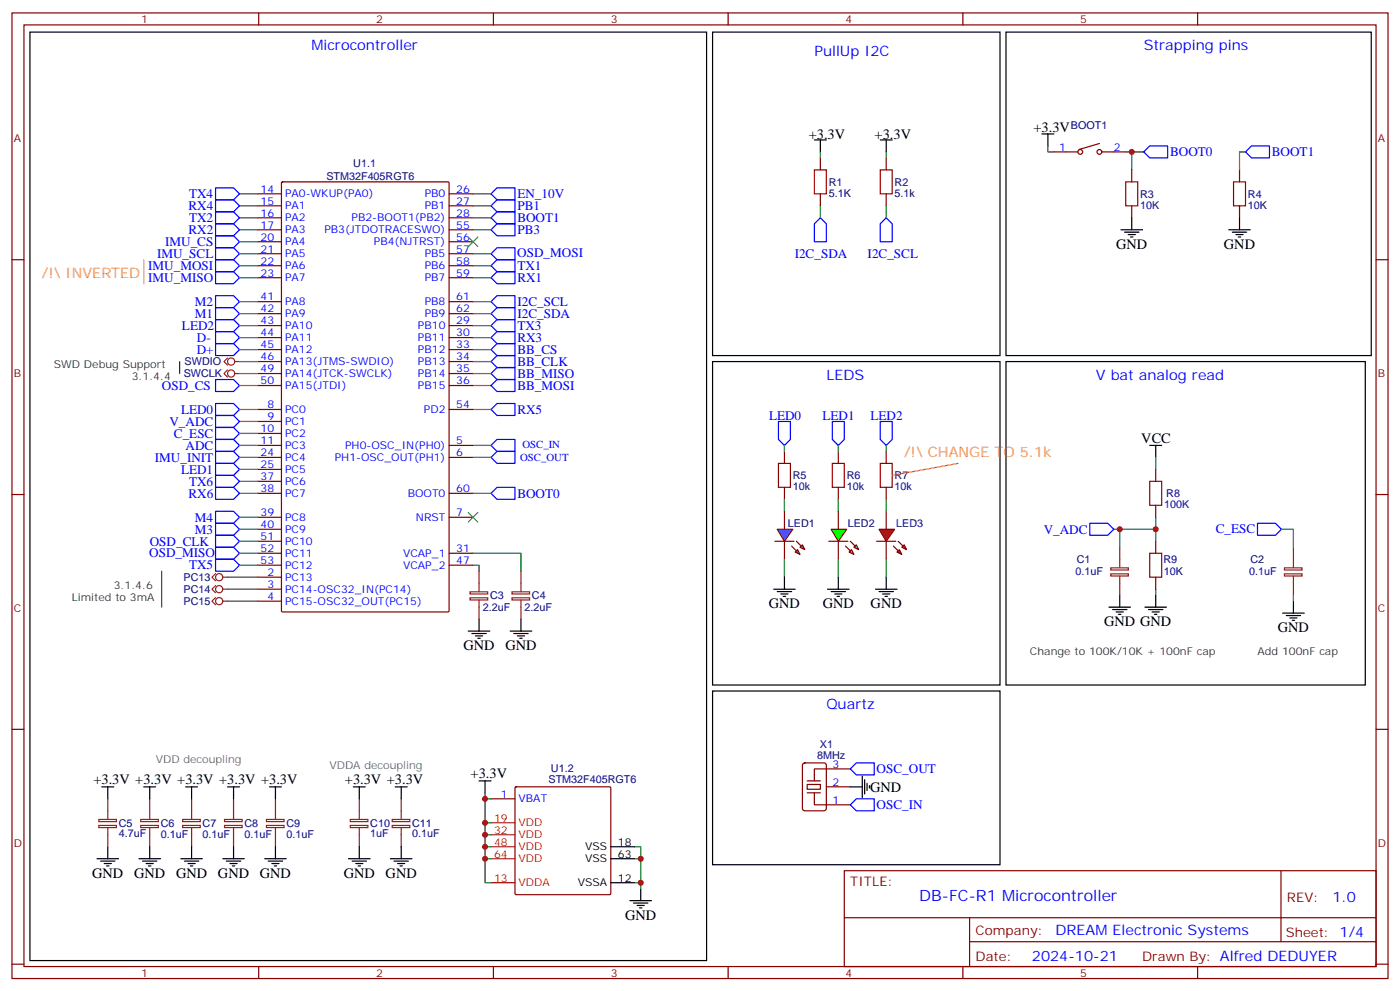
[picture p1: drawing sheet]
<svg xmlns="http://www.w3.org/2000/svg" width="412mm" height="292mm" viewBox="0 0 412 292" stroke-linecap="round" stroke-linejoin="round" font-family="sans-serif">
<g fill="none" stroke="#870000" stroke-width=".35">
<path d="M3.5 3.8h405.4v284.3h-405.4zM7.1 7.3h398.2v277.3h-398.2zM76.2 3.8v3.5M145.3 3.8v3.5M214.5 3.8v3.5M283.6 3.8v3.5M352.8 3.8v3.5M75.8 57.1h7.1M83 53.7l.3-.1h48.6l.3 .1 .1 126.1-.2 .4h-48.8l-.3-.2zM132.3 57.1h7M333.4 50v3.6M365.1 50v3.6"/>
<path d="M3.5 76.5h3.6M75.8 60.6h7.1M75.8 64.1h7.1M75.8 67.7h7.1M75.8 71.2h7.1M75.8 74.7h7.1M75.8 78.2h7.1M132.3 60.6h7M132.3 64.1h7M132.3 67.7h7M132.3 71.2h7M132.3 74.7h7"/>
<path d="M132.3 78.2h7M333.4 60.6v3.5M365.1 60.6v3.5M405.3 76.5h3.6M75.8 81.8h7.1M75.8 95.9h7.1M75.8 99.4h7.1M75.8 88.8h7.1M75.8 92.4h7.1M132.3 81.8h7M132.3 95.9h7M132.3 99.4h7"/>
<path d="M132.3 88.8h7M132.3 92.4h7M75.8 102.9h7.1M75.8 106.5h7.1M75.8 110h7.1M75.8 113.5h7.1M132.3 102.9h7M132.3 106.5h7M132.3 110h7M132.3 113.5h7M75.8 120.6h7.1M75.8 124.1h7.1"/>
<path d="M75.8 127.6h7.1M75.8 131.2h7.1M75.8 134.7h7.1M75.8 138.2h7.1M132.3 120.6h7M132.3 131.2h7M132.3 134.7h7M3.5 145.6h3.6M75.8 141.7h7.1M75.8 145.3h7.1M75.8 152.3h7.1M75.8 155.9h7.1"/>
<path d="M75.8 159.4h7.1M132.3 145.3h7M132.3 152.3h7M405.3 145.6h3.6M75.8 170h7.1M75.8 173.5h7.1M75.8 177h7.1M75.8 162.9h7.1M75.8 166.4h7.1M132.3 162.9h7M132.3 166.4h7M3.5 214.8h3.6"/>
<path d="M405.3 214.8h3.6M144.6 235.2h7.1M151.8 231.9l.2-.2h27.6l.3 .2v31.2l-.2 .3-27.7 .1-.3-.2zM248.7 256.4h156.6v28.2h-156.6zM377.3 256.4v20.9M248.7 270.2h156.5M285.6 277.3h119.6M285.6 270.2v14.2M3.5 283.9h3.6M76.2 284.6v3.5M145.3 284.6v3.5M214.5 284.6v3.5"/>
<path d="M283.6 284.6v3.5M352.8 284.6v3.5M405.3 283.9h3.6"/>
</g>
<g fill="none" stroke="#000" stroke-width=".35">
<path d="M306.9 39.4h3.5M308.7 39.4v3.6M330.2 67.7h6.3M331.3 68.4h4.2M332.3 69.1h2.1M333 69.8h.7M333.4 64.1v3.6M361.9 67.7h6.4M363 68.4h4.2M364.1 69.1h2.1M364.8 69.8h.7M365.1 64.1v3.6"/>
<path d="M137.9 185.8h6.4M139 186.5h4.2M140.1 187.3h2.1M140.8 188h.7M141.1 182.3v3.5M150.3 185.8h6.3M151.3 186.5h4.3M152.4 187.3h2.1M153.1 188h.7M153.5 182.3v3.5M30 231.7h3.5M31.7 231.7v3.5"/>
<path d="M42.3 231.7h3.6M44.1 231.7v3.5M54.7 231.7h3.5M56.4 231.7v3.5M67 231.7h3.6M68.8 231.7v3.5M79.4 231.7h3.5M81.1 231.7v3.5M104.1 231.7h3.5M105.8 231.7v3.5M116.4 231.7h3.5M118.2 231.7v3.5"/>
<path d="M141.1 229.9h3.5M142.9 229.9v3.6M28.6 252.9h6.3M29.6 253.6h4.3M30.7 254.3h2.1M31.4 255h.7M31.7 249.3v3.6M40.9 252.9h6.4M42 253.6h4.2M43 254.3h2.2M43.7 255h.7M44.1 249.3v3.6"/>
<path d="M53.3 252.9h6.3M54.3 253.6h4.3M55.4 254.3h2.1M56.1 255h.7M56.4 249.3v3.6M65.6 252.9h6.4M66.7 253.6h4.2M67.7 254.3h2.1M68.4 255h.7M68.8 249.3v3.6M78 252.9h6.3M79 253.6h4.3"/>
<path d="M80.1 254.3h2.1M80.8 255h.7M81.1 249.3v3.6M102.7 252.9h6.3M103.7 253.6h4.2M104.8 254.3h2.1M105.5 255h.7M105.8 249.3v3.6M115 252.9h6.4M116.1 253.6h4.2M117.1 254.3h2.1M117.8 255h.7"/>
<path d="M118.2 249.3v3.6M179.9 259.9h7.1M179.9 249.3h7.1M179.9 252.9h7.1M185.6 265.2h6.3M186.6 265.9h4.3M187.7 266.6h2.1M188.4 267.3h.7M188.7 261.7v3.5"/>
</g>
<path d="M144.6 259.9h7.1M144.6 242.3h7.1M144.6 245.8h7.1M144.6 249.3h7.1M144.6 252.9h7.1" fill="none" stroke="#f00" stroke-width=".35"/>
<g fill="none" stroke="#008700" stroke-width=".35">
<path d="M308.7 43v1.7h1.7M331.6 44.7h1.8M336.9 44.7h-3.5v5.3M366.9 44.7h-1.8v5.3M70.6 78.2h5.2M70.6 74.7h5.2M70.6 71.2h5.2M139.3 74.7h5.3M139.3 64.1h5.3M70.6 81.8h5.2M70.6 113.5h5.2M70.6 134.7h5.2"/>
<path d="M139.3 131.2h5.3M139.3 134.7h5.3M70.6 159.4h5.2M139.3 145.3h5.3M70.6 162.9h5.2M139.3 166.4h1.8v1.8M139.3 162.9h14.2v5.3M142.9 233.5v26.4h1.7M142.9 235.2h1.7M142.9 252.9h1.7M142.9 249.3h1.7M142.9 245.8h1.7"/>
<path d="M142.9 242.3h1.7M187 249.3h1.7v12.4M187 252.9h1.7M187 259.9h1.7"/>
</g>
<g fill="none" stroke="#8c2424" stroke-width=".35">
<path d="M138.5 174.3h5.2v.6h-5.2zM138.5 176h5.2v.7h-5.2zM141.1 168.2v6M141.1 176.7v5.6M150.8 174.3h5.2v.6h-5.2zM150.8 176h5.2v.7h-5.2zM153.5 168.2v6M153.5 176.7v5.6M31.7 235.2v6M44.1 235.2v6M56.4 235.2v6M68.8 235.2v6"/>
<path d="M81.1 235.2v6M105.8 235.2v6M118.2 235.2v6M29.1 241.3h5.2v.6h-5.2zM29.1 243.1h5.2v.6h-5.2zM31.7 243.7v5.6M41.5 241.3h5.1v.6h-5.1zM41.5 243.1h5.1v.6h-5.1zM44.1 243.7v5.6M53.8 241.3h5.2v.6h-5.2zM53.8 243.1h5.2v.6h-5.2zM56.4 243.7v5.6"/>
<path d="M66.1 241.3h5.2v.6h-5.2zM66.1 243.1h5.2v.6h-5.2zM68.8 243.7v5.6M78.5 241.3h5.2v.6h-5.2zM78.5 243.1h5.2v.6h-5.2zM81.1 243.7v5.6M103.2 241.3h5.2v.6h-5.2zM103.2 243.1h5.2v.6h-5.2zM105.8 243.7v5.6M115.5 241.3h5.2v.6h-5.2zM115.5 243.1h5.2v.6h-5.2zM118.2 243.7v5.6"/>
</g>
<g fill="none" stroke="#00f" stroke-width=".35">
<path d="M338.7 43h5.3v3.5h-5.3l-1.8-1.8zM366.9 44.7l1.8-1.7h5.2v3.5h-5.2zM63.5 69.4h5.3l1.8 1.8-1.8 1.8h-5.3zM63.5 73h5.3l1.8 1.7-1.8 1.8h-5.3zM63.5 76.5h5.3l1.8 1.7-1.8 1.8h-5.3zM144.6 64.1l1.8-1.7h5.3v3.5h-5.3zM146.4 73h5.3v3.5h-5.3l-1.8-1.8zM63.5 97.6h5.3l1.8 1.8-1.8 1.8h-5.3zM63.5 80h5.3l1.8 1.8-1.8 1.7h-5.3zM63.5 101.2h5.3l1.8 1.7-1.8 1.8h-5.3zM63.5 111.8h5.3l1.8 1.7-1.8 1.8h-5.3zM63.5 118.8h5.3l1.8 1.8-1.8 1.7h-5.3z"/>
<path d="M63.5 132.9h5.3l1.8 1.8-1.8 1.8h-5.3zM63.5 125.9h5.3l1.8 1.7-1.8 1.8h-5.3zM63.5 136.5h5.3l1.8 1.7-1.8 1.8h-5.3zM144.6 134.7l1.8-1.8h5.3v3.6h-5.3zM144.6 131.2l1.8-1.8h5.3v3.5h-5.3zM229.3 124.1h3.5v5.3l-1.7 1.8-1.8-1.8zM245.2 124.1h3.5v5.3l-1.8 1.8-1.7-1.8zM63.5 157.6h5.3l1.8 1.8-1.8 1.7h-5.3zM144.6 145.3l1.8-1.8h5.3v3.5h-5.3zM63.5 161.1h5.3l1.8 1.8-1.8 1.8h-5.3z"/>
</g>
<path d="M331.6 53.6h3.5v7h-3.5zM363.4 53.6h3.5v7h-3.5z" fill="none" stroke="#a10000" stroke-width=".35"/>
<path d="M229 155.9h4.5l-2.4 3.5z" fill="#09f" stroke="#870000" stroke-width=".35"/>
<path d="M228.2 159.4h5.7z" fill="#f00" stroke="#870000" stroke-width=".35"/>
<g fill="#870000" stroke="#870000" stroke-width=".35">
<path d="M234.6 159.4l1.4 1.4z"/>
<path d="M233.2 160.8l1.4 1.4z"/>
</g>
<g fill="#09f" stroke="#870000" stroke-width=".35">
<path d="M235.7 161.1l.7-.7 .7 1.5z"/>
<path d="M234.2 162.6l.7-.7 .8 1.4z"/>
</g>
<path d="M231.1 150.6v5.3M231.1 159.4v5.3M246.9 150.6v5.3M246.9 159.4v5.3" fill="none" stroke="#870000" stroke-width=".35"/>
<path d="M231.1 164.7v5.3" fill="none" stroke="#008700" stroke-width=".35"/>
<path d="M227.9 173.5h6.3M229 174.2h4.2M230 174.9h2.1M230.7 175.6h.7M231.1 170v3.5" fill="none" stroke="#000" stroke-width=".35"/>
<g fill="#0f0" stroke="#870000" stroke-width=".35">
<path d="M250.1 162.6l.7-.7 .7 1.4z"/>
<path d="M251.5 161.1l.7-.7 .7 1.5z"/>
</g>
<g fill="#870000" stroke="#870000" stroke-width=".35">
<path d="M249.1 160.8l1.4 1.4z"/>
<path d="M250.5 159.4l1.4 1.4z"/>
</g>
<path d="M244.1 159.4h5.7z" fill="#f00" stroke="#870000" stroke-width=".35"/>
<path d="M244.8 155.9h4.6l-2.5 3.5z" fill="#0f0" stroke="#870000" stroke-width=".35"/>
<path d="M246.9 164.7v5.3" fill="none" stroke="#008700" stroke-width=".35"/>
<path d="M243.8 173.5h6.3M244.8 174.2h4.3M245.9 174.9h2.1M246.6 175.6h.7M246.9 170v3.5" fill="none" stroke="#000" stroke-width=".35"/>
<g fill="#f00" stroke="#870000" stroke-width=".35">
<path d="M258.9 155.9h4.6l-2.4 3.5z"/>
<path d="M258.2 159.4h5.7z"/>
</g>
<g fill="#870000" stroke="#870000" stroke-width=".35">
<path d="M264.6 159.4l1.4 1.4z"/>
<path d="M263.2 160.8l1.4 1.4z"/>
</g>
<g fill="#f00" stroke="#870000" stroke-width=".35">
<path d="M266.3 160.4l.8 1.5-1.5-.8z"/>
<path d="M264.2 162.6l.7-.7 .7 1.4z"/>
</g>
<g fill="none" stroke="#870000" stroke-width=".35">
<path d="M241.7 46.5v3.5M241.7 57.1v3.5M261.1 46.5v3.5M261.1 57.1v3.5M310.4 44.7h7.1M323.8 42.3l-5.9 1.7M324.6 44.7h7M231.1 132.9v3.6M246.9 132.9v3.6M261.1 132.9v3.6M340.4 138.2v3.5M231.1 143.5v3.5"/>
<path d="M246.9 143.5v3.5M261.1 143.5v3.5M261.1 150.6v5.3M261.1 159.4v5.3M340.4 148.8v3.5M340.4 159.4v3.5M340.4 170v3.5M236.6 224.9l.5-.3h5.6l.7 .5v13l-.4 .6-5.9 .1-.7-.5v-12.9zM237.8 231h3.9v1.4h-3.9zM237.8 229.9h3.9M237.8 233.5h3.9M239.9 233.5v3.5h10.6"/>
<path d="M243.4 231.7h7.1M250.5 226.4h-10.6v3.5"/>
<circle cx="318.2" cy="44.7" r=".71"/>
<circle cx="323.9" cy="44.7" r=".71"/>
</g>
<g fill="none" stroke="#00f" stroke-width=".35">
<path d="M63.5 55.3h5.3l1.8 1.8-1.8 1.7h-5.3zM63.5 58.8h5.3l1.8 1.8-1.8 1.8h-5.3zM144.6 57.1l1.8-1.8h5.3v3.5h-5.3zM63.5 62.4h5.3l1.8 1.7-1.8 1.8h-5.3zM63.5 65.9h5.3l1.8 1.8-1.8 1.7h-5.3zM144.6 78.2l1.8-1.7h5.3v3.5h-5.3zM144.6 60.6l1.8-1.8h5.3v3.6h-5.3zM144.6 67.7l1.8-1.8h5.3v3.5h-5.3zM241.7 64.1l1.7 1.8v5.3h-3.5v-5.3zM259.3 65.9l1.8-1.8 1.7 1.8v5.3h-3.5zM63.5 87.1h5.3l1.8 1.7-1.8 1.8h-5.3zM63.5 90.6h5.3l1.8 1.8-1.8 1.7h-5.3z"/>
<path d="M63.5 94.1h5.3l1.8 1.8-1.8 1.7h-5.3zM144.6 88.8l1.8-1.7h5.3v3.5h-5.3zM144.6 81.8l1.8-1.8h5.3v3.5h-5.3zM144.6 95.9l1.8-1.8h5.3v3.5h-5.3zM144.6 99.4l1.8-1.8h5.3v3.6h-5.3zM146.4 90.6h5.3v3.5h-5.3l-1.8-1.7zM144.6 102.9l1.8-1.7h5.3v3.5h-5.3zM144.6 106.5l1.8-1.8h5.3v3.5h-5.3zM144.6 110l1.8-1.8h5.3v3.6h-5.3zM144.6 113.5l1.8-1.7h5.3v3.5h-5.3zM63.5 140h5.3l1.8 1.7-1.8 1.8h-5.3zM63.5 129.4h5.3l1.8 1.8-1.8 1.7h-5.3z"/>
<path d="M63.5 122.3h5.3l1.8 1.8-1.8 1.8h-5.3zM144.6 120.6l1.8-1.8h5.3v3.5h-5.3zM259.3 124.1h3.5v5.3l-1.7 1.8-1.8-1.8zM63.5 143.5h5.3l1.8 1.8-1.8 1.7h-5.3zM63.5 154.1h5.3l1.8 1.8-1.8 1.7h-5.3zM63.5 150.6h5.3l1.8 1.7-1.8 1.8h-5.3zM321 154.1h5.3l1.8 1.8-1.8 1.7h-5.3zM370.4 154.1h5.3l1.8 1.8-1.8 1.7h-5.3zM63.5 164.7h5.3l1.8 1.7-1.8 1.8h-5.3zM250.5 226.4l1.7-1.8h5.3v3.6h-5.3zM250.5 237l1.7-1.8h5.3v3.6h-5.3z"/>
</g>
<g fill="none" stroke="#000" stroke-width=".35">
<path d="M8.8 9.5h199.3v273.4h-199.3zM209.9 9.5h84.7v95.2h-84.7zM296.3 9.5h107.6v95.2h-107.6zM239.9 41.2h3.5M241.7 41.2v3.5M259.3 41.2h3.5M261.1 41.2v3.5M209.9 106.5h84.7v95.2h-84.7zM296.3 106.5h105.9v95.2h-105.9zM338.7 131.2h3.5M340.4 131.2v3.5M257.9 173.5h6.3"/>
<path d="M258.9 174.2h4.3M260 174.9h2.1M260.7 175.6h.7M261.1 170v3.5M326.7 178.8h6.3M327.7 179.5h4.3M329.8 175.3v3.5M337.3 178.8h6.3M338.3 179.5h4.2M340.4 175.3v3.5M381 177v3.6M328.8 180.2h2.1"/>
<path d="M329.5 180.9h.7M339.4 180.2h2.1M340.1 180.9h.7M377.8 180.6h6.4M378.9 181.3h4.2M379.9 182h2.2M380.6 182.7h.8M209.9 203.5h84.7v51.1h-84.7zM250.5 231.7h3.5M254 228.5v6.4M254.7 229.6v4.2M255.4 230.6v2.2"/>
<path d="M256.1 231.4v.7"/>
</g>
<g fill="none" stroke="#008700" stroke-width=".35">
<path d="M70.6 57.1h5.2M139.3 57.1h5.3M241.7 44.7v1.8M261.1 44.7v1.8M70.6 60.6h5.2M70.6 67.7h5.2M70.6 64.1h5.2M139.3 78.2h5.3M139.3 60.6h5.3M139.3 67.7h5.3M241.7 60.6v3.5M261.1 60.6v3.5"/>
<path d="M70.6 92.4h5.2M70.6 88.8h5.2M70.6 99.4h5.2M70.6 95.9h5.2M139.3 92.4h5.3M139.3 88.8h5.3M139.3 81.8h5.3M139.3 99.4h5.3M139.3 95.9h5.3M70.6 110h5.2M70.6 106.5h5.2M70.6 102.9h5.2"/>
<path d="M139.3 110h5.3M139.3 106.5h5.3M139.3 102.9h5.3M139.3 113.5h5.3M70.6 120.6h5.2M70.6 124.1h5.2M70.6 127.6h5.2M70.6 131.2h5.2M70.6 138.2h5.2M139.3 120.6h5.3M231.1 131.2v1.7M246.9 131.2v1.7"/>
<path d="M261.1 131.2v1.7M340.4 134.7v3.5M70.6 141.7h5.2M70.6 145.3h5.2M70.6 155.9h5.2M70.6 152.3h5.2M231.1 147v3.6M246.9 147v3.6M261.1 147v3.6M328.1 155.9h12.3M329.8 155.9v5.2M340.4 152.3v7.1"/>
<path d="M377.5 155.9h3.5v5.2M67 173.5h8.8M67 177h8.8M67 170h8.8M70.6 166.4h5.2M261.1 164.7v5.3M340.4 173.5v1.8M381 175.3v1.7"/>
</g>
<g fill="none" stroke="#8c2424" stroke-width=".35">
<path d="M67 105.4l-1 1.1 1 1M67 108.9l-1 1.1 1 1.1M69.1 106.5h1.5M69.1 110h1.5M63.5 176l-1.1 1 1.1 1.1M63.5 172.4l-1.1 1.1 1.1 1.1M63.5 168.9l-1.1 1.1 1.1 1M65.6 177h1.4M65.6 173.5h1.4M65.6 170h1.4M327.2 167.2h5.2v.7h-5.2zM327.2 169h5.2v.6h-5.2z"/>
<path d="M329.8 161.1v6M329.8 169.6v5.7M378.4 167.2h5.1v.7h-5.1zM378.4 169h5.1v.6h-5.1zM381 161.1v6M381 169.6v5.7"/>
<circle cx="68.1" cy="106.5" r="1.06"/>
<circle cx="68.1" cy="110" r="1.06"/>
<circle cx="64.6" cy="170" r="1.06"/>
<circle cx="64.6" cy="173.5" r="1.06"/>
<circle cx="64.6" cy="177" r="1.06"/>
</g>
<path d="M239.9 50h3.5v7.1h-3.5zM259.3 50h3.5v7.1h-3.5zM229.3 136.5h3.5v7h-3.5zM245.2 136.5h3.5v7h-3.5zM259.3 136.5h3.5v7h-3.5zM338.7 141.7h3.5v7.1h-3.5zM338.7 162.9h3.5v7.1h-3.5z" fill="none" stroke="#a10000" stroke-width=".35"/>
<path d="M137.9 69.8l2.9 2.8M140.8 69.8l-2.9 2.8M137.9 150.9l2.9 2.8M140.8 150.9l-2.9 2.8" fill="none" stroke="#3c3" stroke-width=".35"/>
<path d="M52.9 106.5v3.5M47.6 168.2v10.6" fill="none" stroke="#333" stroke-width=".35"/>
<path d="M42.3 76.5v7M282.2 136.5l-19.4 3.5" fill="none" stroke="#f90" stroke-width=".35"/>
<g fill="#c00">
<circle cx="188.7" cy="252.9" r=".88"/>
<circle cx="188.7" cy="259.9" r=".88"/>
<circle cx="142.9" cy="252.9" r=".88"/>
<circle cx="142.9" cy="249.3" r=".88"/>
<circle cx="142.9" cy="245.8" r=".88"/>
<circle cx="142.9" cy="242.3" r=".88"/>
<circle cx="142.9" cy="235.2" r=".88"/>
<circle cx="333.4" cy="44.7" r=".88"/>
<circle cx="329.8" cy="155.9" r=".88"/>
<circle cx="340.4" cy="155.9" r=".88"/>
</g>
<text font-size="4.6" fill="#00f" x="270.8" y="265.4">DB-FC-R1 Microcontroller</text>
<g font-size="4.2" fill="#00f">
<text x="91.7" y="14.7">Microcontroller</text>
<text x="239.9" y="16.5">PullUp I2C</text>
<text x="336.9" y="14.7">Strapping pins</text>
<text x="243.4" y="111.8">LEDS</text>
<text x="322.8" y="111.8">V bat analog read</text>
<text x="243.4" y="208.8">Quartz</text>
<text x="392.5" y="265.7">1.0</text>
<text x="310.9" y="275.2">DREAM Electronic Systems</text>
<text x="304" y="283">2024-10-21</text>
</g>
<g font-size="4.2">
<text x="238.2" y="40.9">+3.3V</text>
<text x="257.6" y="40.9">+3.3V</text>
<text x="304.4" y="38.7">+3.3V</text>
<text x="328.8" y="73.3">GND</text>
<text x="360.5" y="73.3">GND</text>
<text x="336.2" y="130.5">VCC</text>
<text x="226.5" y="179.1">GND</text>
<text x="242.4" y="179.1">GND</text>
<text x="256.5" y="179.1">GND</text>
<text x="325.3" y="184.4">GND GND</text>
<text x="136.5" y="191.5">GND</text>
<text x="148.9" y="191.5">GND</text>
<text x="376.4" y="186.2">GND</text>
<text x="27.5" y="231">+3.3V +3.3V +3.3V +3.3V +3.3V</text>
<text x="101.6" y="231">+3.3V +3.3V</text>
<text x="138.6" y="229.2">+3.3V</text>
<text x="256.3" y="233.1">GND</text>
<text x="27.2" y="258.5">GND</text>
<text x="39.5" y="258.5">GND</text>
<text x="51.9" y="258.5">GND</text>
<text x="64.2" y="258.5">GND</text>
<text x="76.6" y="258.5">GND</text>
<text x="101.2" y="258.5">GND</text>
<text x="113.6" y="258.5">GND</text>
<text x="184.1" y="270.9">GND</text>
</g>
<g font-size="4.2" fill="#f90">
<text x="12.3" y="81.8">/!\ INVERTED</text>
<text x="266.3" y="134.7">/!\ CHANGE TO 5.1k</text>
</g>
<g font-size="3.9" fill="#00f">
<text x="344.7" y="46">BOOT0</text>
<text x="374.6" y="46">BOOT1</text>
<text x="55.7" y="58.3">TX4</text>
<text x="152.4" y="58.4">EN_10V</text>
<text x="55.5" y="61.9">RX4</text>
<text x="55.7" y="65.4">TX2</text>
<text x="152.4" y="65.4">BOOT1</text>
<text x="152.4" y="62">PB1</text>
<text x="55.5" y="68.9">RX2</text>
<text x="152.4" y="69">PB3</text>
<text x="46.3" y="76">IMU_SCL</text>
<text x="48.6" y="72.4">IMU_CS</text>
<text x="152.4" y="75.8">OSD_MOSI</text>
<text x="234.1" y="76">I2C_SDA</text>
<text x="255.6" y="76">I2C_SCL</text>
<text x="43.7" y="79.5">IMU_MOSI</text>
<text x="43.7" y="83">IMU_MISO</text>
<text x="152.4" y="79.6">TX1</text>
<text x="152.4" y="83.1">RX1</text>
<text x="57.4" y="90.1">M2</text>
<text x="57.4" y="93.6">M1</text>
<text x="152.4" y="93.6">I2C_SDA</text>
<text x="152.4" y="90.1">I2C_SCL</text>
<text x="53.6" y="97.1">LED2</text>
<text x="58" y="100.7">D-</text>
<text x="152.4" y="97.2">TX3</text>
<text x="152.4" y="100.8">RX3</text>
<text x="58" y="104.2">D+</text>
<text x="152.4" y="104.2">BB_CS</text>
<text x="152.4" y="107.7">BB_CLK</text>
<text x="152.4" y="111.3">BB_MISO</text>
<text x="47.7" y="114.8">OSD_CS</text>
<text x="152.4" y="114.8">BB_MOSI</text>
<text x="49.9" y="125.4">V_ADC</text>
<text x="53.3" y="121.8">LED0</text>
<text x="152.4" y="121.9">RX5</text>
<text x="226.5" y="123.6">LED0</text>
<text x="242.3" y="123.6">LED1</text>
<text x="256.4" y="123.6">LED2</text>
<text x="51.2" y="128.9">C_ESC</text>
<text x="45.6" y="135.9">IMU_INIT</text>
<text x="54.6" y="132.4">ADC</text>
<text x="53.3" y="139.5">LED1</text>
<text x="55.7" y="143">TX6</text>
<text x="55.5" y="146.5">RX6</text>
<text x="152.4" y="146.5">BOOT0</text>
<text x="57.4" y="153.6">M4</text>
<text x="44.1" y="160.8">OSD_CLK</text>
<text x="57.4" y="157.1">M3</text>
<text x="307.4" y="157.1">V_ADC</text>
<text x="358.1" y="157.1">C_ESC</text>
<text x="44" y="164.2">OSD_MISO</text>
<text x="55.7" y="167.7">TX5</text>
<text x="258.2" y="227.7">OSC_OUT</text>
<text x="258.2" y="238.2">OSC_IN</text>
</g>
<g font-size="3.9" fill="#800">
<text x="250.5" y="261">TITLE:</text>
<text x="379.1" y="265.7">REV:</text>
<text x="287.4" y="275.2">Company:</text>
<text x="378.7" y="275.8">Sheet: 1/4</text>
<text x="287.4" y="282.9">Date:</text>
<text x="336.4" y="282.9">Drawn By: Alfred DEDUYER</text>
</g>
<g font-size="3.2" fill="#800">
<text x="41.6" y="6.8">1</text>
<text x="110.8" y="6.8">2</text>
<text x="179.9" y="6.8">3</text>
<text x="249.1" y="6.8">4</text>
<text x="318.2" y="6.8">5</text>
<text x="4.1" y="41.9">A</text>
<text x="405.9" y="41.9">A</text>
<text x="4.1" y="111.1">B</text>
<text x="405.9" y="111.1">B</text>
<text x="4.1" y="180.2">C</text>
<text x="405.9" y="180.2">C</text>
<text x="4.1" y="249.3">D</text>
<text x="405.9" y="249.3">D</text>
<text x="41.6" y="287.6">1</text>
<text x="110.8" y="287.6">2</text>
<text x="179.9" y="287.6">3</text>
<text x="249.1" y="287.6">4</text>
<text x="318.2" y="287.6">5</text>
</g>
<g font-size="3.2" fill="#000080">
<text x="315.4" y="38">BOOT1</text>
<text x="96.1" y="52.9">STM32F405RGT6</text>
<text x="104.1" y="49.3">U1.1</text>
<text x="244.1" y="57.9">5.1K</text>
<text x="244.1" y="54.7">R1</text>
<text x="263.5" y="57.9">5.1k</text>
<text x="263.5" y="54.7">R2</text>
<text x="335.8" y="58.2">R3</text>
<text x="367.6" y="58.2">R4</text>
<text x="335.8" y="61.4">10K</text>
<text x="367.6" y="61.4">10K</text>
<text x="54.4" y="107.6">SWDIO</text>
<text x="54.1" y="111.1">SWCLK</text>
<text x="233.5" y="141.1">R5</text>
<text x="249.4" y="141.1">R6</text>
<text x="263.5" y="141.1">R7</text>
<text x="233.5" y="144.3">10k</text>
<text x="249.4" y="144.3">10k</text>
<text x="263.5" y="144.3">10k</text>
<text x="342.9" y="149.6">100K</text>
<text x="343.6" y="146.4">R8</text>
<text x="232.1" y="155.2">LED1</text>
<text x="249.7" y="155.2">LED2</text>
<text x="264" y="155.2">LED3</text>
<text x="317.2" y="165.8">C1</text>
<text x="342.7" y="165.8">R9</text>
<text x="368.3" y="165.8">C2</text>
<text x="54.1" y="171.1">PC13</text>
<text x="316.8" y="169.3">0.1uF</text>
<text x="342.8" y="169.4">10K</text>
<text x="368" y="169.3">0.1uF</text>
<text x="54.1" y="178.2">PC15</text>
<text x="54.1" y="174.6">PC14</text>
<text x="142.2" y="179.9">2.2uF</text>
<text x="144.4" y="176.4">C3</text>
<text x="154.5" y="179.9">2.2uF</text>
<text x="156.7" y="176.4">C4</text>
<text x="241.5" y="220.3">X1</text>
<text x="162.3" y="227.5">U1.2</text>
<text x="240.7" y="223.6">8MHz</text>
<text x="161.6" y="230.6">STM32F405RGT6</text>
<text x="35" y="243.4">C5</text>
<text x="47.3" y="243.4">C6</text>
<text x="59.7" y="243.4">C7</text>
<text x="72" y="243.4">C8</text>
<text x="84.4" y="243.4">C9</text>
<text x="109.1" y="243.4">C10</text>
<text x="121.4" y="243.4">C11</text>
<text x="35" y="246.6">4.7uF</text>
<text x="47.3" y="246.6">0.1uF</text>
<text x="59.7" y="246.6">0.1uF</text>
<text x="72" y="246.6">0.1uF</text>
<text x="84.4" y="246.6">0.1uF</text>
<text x="109.1" y="246.6">1uF</text>
<text x="121.4" y="246.6">0.1uF</text>
</g>
<g font-size="3.2" fill="#00f">
<text x="312" y="44.4">1</text>
<text x="328.1" y="44.4">2</text>
<text x="76.8" y="56.7">14</text>
<text x="84" y="58.1">PA0-WKUP(PA0)</text>
<text x="125.1" y="58.1">PB0</text>
<text x="134.4" y="56.7">26</text>
<text x="76.8" y="60.3">15</text>
<text x="76.8" y="63.8">16</text>
<text x="84" y="61.7">PA1</text>
<text x="84" y="65.2">PA2</text>
<text x="103.6" y="65.2">PB2-BOOT1(PB2)</text>
<text x="125.1" y="61.7">PB1</text>
<text x="134.4" y="60.3">27</text>
<text x="134.4" y="63.8">28</text>
<text x="76.8" y="67.3">17</text>
<text x="76.8" y="70.8">20</text>
<text x="84" y="68.7">PA3</text>
<text x="95.5" y="68.7">PB3(JTDOTRACESWO)</text>
<text x="134.4" y="67.3">55</text>
<text x="134.4" y="70.8">56</text>
<text x="76.8" y="74.4">21</text>
<text x="76.8" y="77.9">22</text>
<text x="84" y="72.2">PA4</text>
<text x="84" y="75.8">PA5</text>
<text x="110.1" y="72.2">PB4(NJTRST)</text>
<text x="125.1" y="75.8">PB5</text>
<text x="134.4" y="74.4">57</text>
<text x="134.4" y="77.9">58</text>
<text x="76.8" y="81.4">23</text>
<text x="84" y="79.3">PA6</text>
<text x="84" y="82.8">PA7</text>
<text x="125.1" y="79.3">PB6</text>
<text x="125.1" y="82.8">PB7</text>
<text x="134.4" y="81.4">59</text>
<text x="76.8" y="88.5">41</text>
<text x="84" y="89.9">PA8</text>
<text x="125.1" y="89.9">PB8</text>
<text x="134.4" y="88.5">61</text>
<text x="76.8" y="92">42</text>
<text x="76.8" y="95.5">43</text>
<text x="84" y="93.4">PA9</text>
<text x="125.1" y="93.4">PB9</text>
<text x="134.4" y="95.5">29</text>
<text x="134.4" y="92">62</text>
<text x="76.8" y="99.1">44</text>
<text x="84" y="96.9">PA10</text>
<text x="84" y="100.5">PA11</text>
<text x="123.1" y="96.9">PB10</text>
<text x="123.1" y="100.5">PB11</text>
<text x="134.4" y="99.1">30</text>
<text x="76.8" y="102.6">45</text>
<text x="76.8" y="106.1">46</text>
<text x="84" y="104">PA12</text>
<text x="84" y="107.5">PA13(JTMS-SWDIO)</text>
<text x="123.1" y="104">PB12</text>
<text x="123.1" y="107.5">PB13</text>
<text x="134.4" y="102.6">33</text>
<text x="134.4" y="106.1">34</text>
<text x="76.8" y="109.6">49</text>
<text x="76.8" y="113.2">50</text>
<text x="84" y="111.1">PA14(JTCK-SWCLK)</text>
<text x="123.1" y="111.1">PB14</text>
<text x="134.4" y="109.6">35</text>
<text x="134.4" y="113.2">36</text>
<text x="84" y="114.6">PA15(JTDI)</text>
<text x="123.1" y="114.6">PB15</text>
<text x="78.8" y="120.2">8</text>
<text x="78.8" y="123.8">9</text>
<text x="84" y="121.6">PC0</text>
<text x="84" y="125.2">PC1</text>
<text x="124.9" y="121.6">PD2</text>
<text x="134.4" y="120.2">54</text>
<text x="76.8" y="127.3">10</text>
<text x="76.8" y="130.8">11</text>
<text x="84" y="128.7">PC2</text>
<text x="134.4" y="130.8">5</text>
<text x="76.8" y="134.3">24</text>
<text x="76.8" y="137.9">25</text>
<text x="84" y="132.2">PC3</text>
<text x="84" y="135.7">PC4</text>
<text x="98.6" y="135.7">PH1-OSC_OUT(PH1)</text>
<text x="101.7" y="132.2">PH0-OSC_IN(PH0)</text>
<text x="134.4" y="134.3">6</text>
<text x="153.2" y="135.9">OSC_OUT</text>
<text x="153.9" y="132">OSC_IN</text>
<text x="76.8" y="141.4">37</text>
<text x="84" y="139.3">PC5</text>
<text x="84" y="142.8">PC6</text>
<text x="76.8" y="144.9">38</text>
<text x="84" y="146.3">PC7</text>
<text x="120.1" y="146.3">BOOT0</text>
<text x="134.4" y="144.9">60</text>
<text x="76.8" y="152">39</text>
<text x="76.8" y="155.5">40</text>
<text x="84" y="153.4">PC8</text>
<text x="122.5" y="153.4">NRST</text>
<text x="134.4" y="152">7</text>
<text x="76.8" y="159">51</text>
<text x="84" y="156.9">PC9</text>
<text x="84" y="160.4">PC10</text>
<text x="76.8" y="162.6">52</text>
<text x="76.8" y="166.1">53</text>
<text x="84" y="164">PC11</text>
<text x="84" y="167.5">PC12</text>
<text x="118.7" y="164">VCAP_1</text>
<text x="118.7" y="167.5">VCAP_2</text>
<text x="134.4" y="162.6">31</text>
<text x="134.4" y="166.1">47</text>
<text x="78.8" y="169.6">2</text>
<text x="78.8" y="173.1">3</text>
<text x="84" y="171">PC13</text>
<text x="78.8" y="176.7">4</text>
<text x="84" y="174.6">PC14-OSC32_IN(PC14)</text>
<text x="84" y="178.1">PC15-OSC32_OUT(PC15)</text>
<text x="245.2" y="226.1">3</text>
<text x="245.2" y="231.4">2</text>
<text x="147.6" y="234.9">1</text>
<text x="152.8" y="236.3">VBAT</text>
<text x="245.2" y="236.6">1</text>
</g>
<g font-size="3.2" fill="#333">
<text x="15.9" y="108.2">SWD Debug Support</text>
<text x="38.8" y="111.8">3.1.4.4</text>
<text x="33.5" y="173.5">3.1.4.6</text>
<text x="21.2" y="177">Limited to 3mA</text>
<text x="303.4" y="192.9">Change to 100K/10K + 100nF cap</text>
<text x="370.4" y="192.9">Add 100nF cap</text>
</g>
<g font-size="3.2" fill="#666">
<text x="45.9" y="224.6">VDD decoupling</text>
<text x="97" y="226.4">VDDA decoupling</text>
</g>
<g font-size="3.2" fill="#f00">
<text x="145.5" y="241.9">19</text>
<text x="145.5" y="245.5">32</text>
<text x="152.8" y="243.3">VDD</text>
<text x="145.5" y="249">48</text>
<text x="152.8" y="246.9">VDD</text>
<text x="152.8" y="250.4">VDD</text>
<text x="145.5" y="252.5">64</text>
<text x="152.8" y="253.9">VDD</text>
<text x="145.5" y="259.6">13</text>
<text x="152.8" y="261">VDDA</text>
</g>
<g font-size="3.2">
<text x="172.4" y="250.4">VSS</text>
<text x="182" y="249">18</text>
<text x="172.4" y="253.9">VSS</text>
<text x="182" y="252.5">63</text>
<text x="170.2" y="261">VSSA</text>
<text x="182" y="259.6">12</text>
</g>
</svg>
